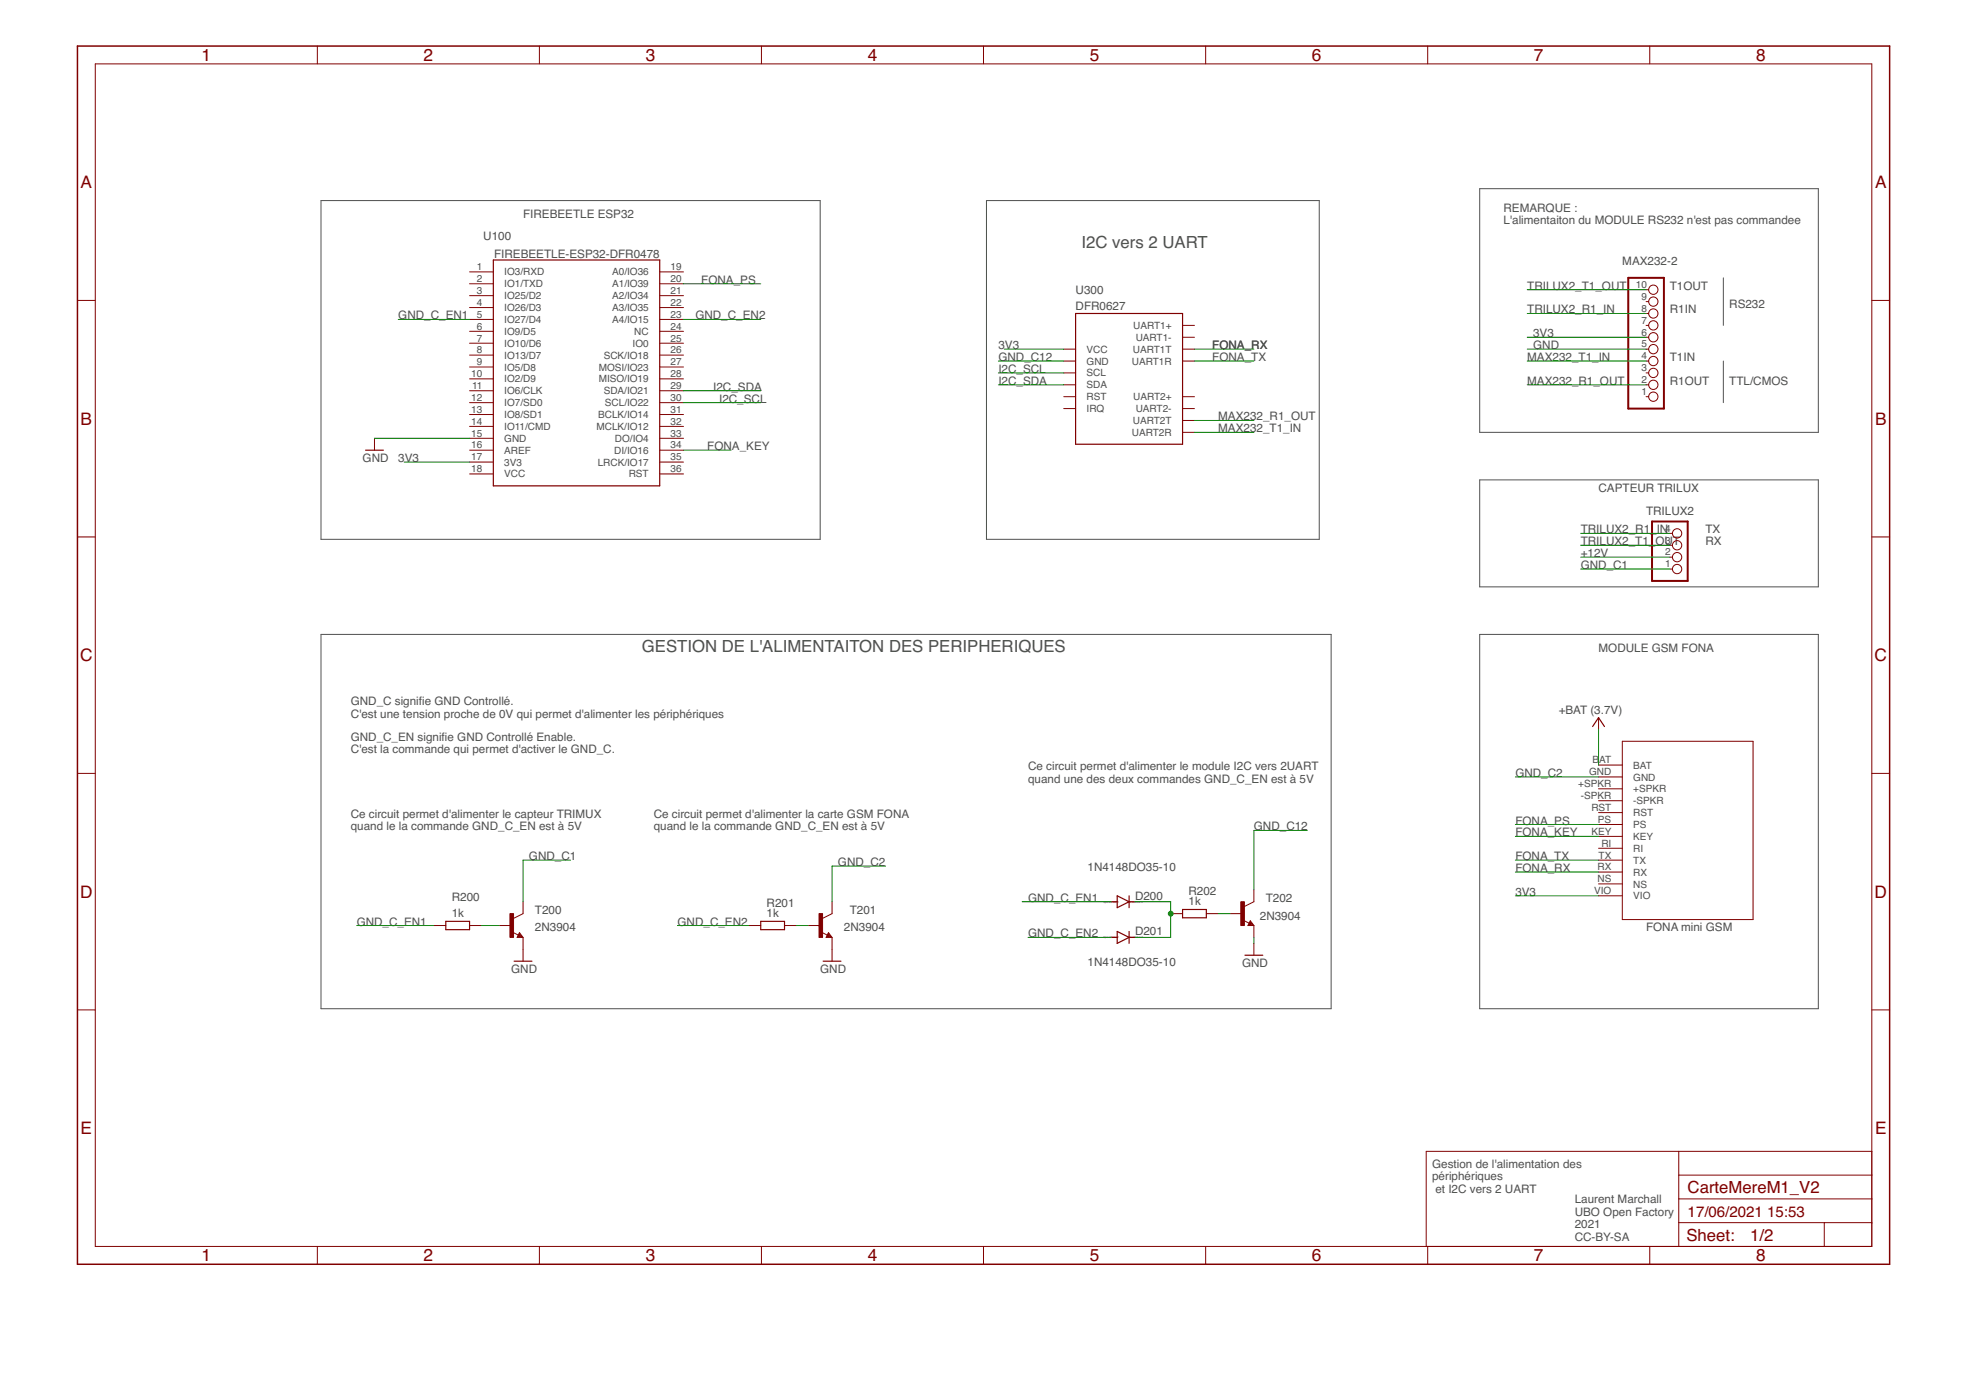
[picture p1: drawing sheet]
<svg xmlns="http://www.w3.org/2000/svg" width="420mm" height="297mm" viewBox="0 0 420 297" stroke-linecap="round" stroke-linejoin="round" font-family="sans-serif">
<path d="M68.6 42.9h106.7v72.4h-106.7zM210.8 42.9h71.1v72.4h-71.1zM316.2 40.3h72.4v52.1h-72.4zM368.3 59.4v10.1M368.3 77.2v8.8M316.2 102.6h72.4v22.8h-72.4zM68.6 135.6h215.9v80h-215.9zM316.2 135.6h72.4v80h-72.4z" fill="none" stroke="#505050" stroke-width=".21"/>
<g fill="none" stroke="#800000" stroke-width=".21">
<path d="M20.4 13.7h379.6v252.7h-379.6zM67.8 9.8v3.9M115.3 9.8v3.9M162.7 9.8v3.9M210.2 9.8v3.9M257.7 9.8v3.9M305.1 9.8v3.9M352.6 9.8v3.9M100.4 58.1h5M141 58.1h5.1M16.6 64.2h3.8M100.4 60.6h5"/>
<path d="M100.4 63.2h5M100.4 65.7h5M100.4 68.3h5M100.4 70.8h5M100.4 73.3h5M100.4 75.9h5M100.4 78.4h5M141 60.6h5.1M141 63.2h5.1M141 65.7h5.1M141 68.3h5.1M141 70.8h5.1"/>
<path d="M141 73.3h5.1M141 75.9h5.1M141 78.4h5.1M227.3 79.7h2.6M227.3 77.2h2.6M227.3 74.6h2.6M252.7 77.2h2.6M252.7 74.6h2.6M252.7 72.1h2.6M252.7 69.5h2.6M351.8 79.7h.5M351.8 77.2h.5"/>
<path d="M351.8 74.6h.5M351.8 72.1h.5M351.8 69.5h.5M351.8 67h.5M351.8 64.5h.5M351.8 61.9h.5M400 64.2h3.8M80 93.7v2.5M100.4 81h5M100.4 83.5h5M100.4 86h5M100.4 88.6h5"/>
<path d="M100.4 91.1h5M100.4 93.7h5M100.4 96.2h5M100.4 98.7h5M141 81h5.1M141 83.5h5.1M141 86h5.1M141 88.6h5.1M141 91.1h5.1M141 93.7h5.1M141 96.2h5.1M141 98.7h5.1"/>
<path d="M227.3 84.8h2.6M227.3 82.2h2.6M227.3 87.3h2.6M252.7 84.8h2.6M252.7 87.3h2.6M252.7 89.9h2.6M252.7 92.4h2.6M351.8 84.8h.5M351.8 82.2h.5M16.6 114.7h3.8M100.4 101.3h5M141 101.3h5.1"/>
<path d="M356.9 119.1h.5M356.9 116.5h.5M356.9 114h.5M400 114.7h3.8M356.9 121.6h.5M341.6 153.4v2.5M346.7 158.4h27.9v38.1h-27.9zM16.6 165.3h3.8M341.6 163.5h5.1M341.6 166h5.1M341.6 168.6h5.1M341.6 171.1h5.1"/>
<path d="M341.6 173.7h5.1M341.6 176.2h5.1M341.6 178.7h5.1M400 165.3h3.8M92.7 197.8h2.6M100.4 197.8h2.5M106.7 197.8h2.5M109.6 199.2l1.2 .6M111 199.3l.8 1h-1.3zM111.8 192.7v2.5l-2.1 1.1M160 197.8h2.6M167.7 197.8h2.5"/>
<path d="M172.7 197.8h2.6M175.6 199.2l1.2 .6M177.1 199.3l.7 1h-1.2zM177.8 192.7v2.5l-2 1.1M250.2 195.2h2.5M257.8 195.2h2.5M262.9 195.2h2.5M265.7 196.7l1.3 .6M267.2 196.8l.8 1h-1.3zM268 190.2v2.5l-2.1 1M268 197.8v2.5M341.6 183.8h5.1"/>
<path d="M341.6 181.3h5.1M341.6 186.4h5.1M341.6 188.9h5.1M341.6 191.4h5.1M16.6 215.8h3.8M111.8 200.3v5.1M177.8 200.3v5.1M268 201.6v2.5M400 215.8h3.8M358.8 246v20.4M358.8 256.2h41.2M358.8 251.1h41.2"/>
<path d="M400 246h-95.2v20.4M67.8 266.4v3.8M115.3 266.4v3.8M162.7 266.4v3.8M210.2 266.4v3.8M257.7 266.4v3.8M305.1 266.4v3.8M352.6 266.4v3.8M358.8 261.3h41.2M389.9 261.3v5.1"/>
<circle cx="353.3" cy="74.6" r=".99"/>
<circle cx="353.3" cy="79.7" r=".99"/>
<circle cx="353.3" cy="77.2" r=".99"/>
<circle cx="353.3" cy="69.5" r=".99"/>
<circle cx="353.3" cy="64.5" r=".99"/>
<circle cx="353.3" cy="61.9" r=".99"/>
<circle cx="353.3" cy="67" r=".99"/>
<circle cx="353.3" cy="72.1" r=".99"/>
<circle cx="353.3" cy="84.8" r=".99"/>
<circle cx="353.3" cy="82.2" r=".99"/>
<circle cx="358.4" cy="119.1" r=".99"/>
<circle cx="358.4" cy="114" r=".99"/>
<circle cx="358.4" cy="116.5" r=".99"/>
<circle cx="358.4" cy="121.6" r=".99"/>
</g>
<path d="M16.6 9.8h387.2v260.4h-387.2z" fill="none" stroke="#800000" stroke-width=".32"/>
<g fill="none" stroke="#800000" stroke-width=".25">
<path d="M105.4 55.6h35.6v48.2h-35.6zM229.9 67h22.8v27.9h-22.8zM78.1 96.2h3.8M340.4 155.3l1.2-1.9 1.3 1.9M95.3 196.9h5.1v1.8h-5.1zM111 199.8l.1 .3h-.3l.2-.5 .5 .6h-.7M162.6 196.9h5.1v1.8h-5.1zM177.1 199.8l.1 .3h-.4l.3-.5 .5 .6h-.8M237.5 192.7h1.3M238.8 191.4l2.5 1.3-2.5 1.3zM238.8 199.1l2.5 1.2-2.5 1.3zM241.3 191.4v2.6"/>
<path d="M241.3 199.1v2.5M241.3 192.7h1.3M252.7 194.4h5.1v1.7h-5.1zM267.2 197.3l.1 .2h-.3l.2-.5 .5 .7h-.7M109.9 205.4h3.8M175.9 205.4h3.8M237.5 200.3h1.3M241.3 200.3h1.3M266.1 204.1h3.8"/>
</g>
<g fill="#800000" stroke="#800000" stroke-width=".21">
<path d="M175 195.2h.8v5.1h-.8z"/>
<path d="M265.2 192.7h.7v5.1h-.7z"/>
<path d="M109 195.2h.7v5.1h-.7z"/>
</g>
<path d="M348 59.4h7.6v27.9h-7.6zM353.1 111.4h7.6v12.7h-7.6z" fill="none" stroke="#800000" stroke-width=".42"/>
<g fill="none" stroke="#008000" stroke-width=".21">
<path d="M85.1 68.3h15.3M146.1 68.3h16.5M146.1 60.6h16.5M213.4 77.2h13.9M213.4 79.7h13.9M214.6 74.6h12.7M255.3 74.6h12.7M255.3 77.2h12.7M326.4 74.6h25.4M326.4 72.1h25.4M326.4 77.2h25.4M326.4 61.9h25.4"/>
<path d="M326.4 67h25.4M80 93.7h20.4M86.4 98.7h14M146.1 83.5h16.5M146.1 86h16.5M146.1 96.2h10.1M213.4 82.2h13.9M255.3 92.4h12.7M255.3 89.9h12.7M326.4 82.2h25.4M337.8 119.1h19.1M337.8 116.5h19.1"/>
<path d="M337.8 114h19.1M337.8 121.6h19.1M341.6 155.9v7.6M279.4 177.5h-11.4v12.7M323.8 166h17.8M323.8 176.2h17.8M323.8 178.7h17.8M76.2 197.8h16.5M102.9 197.8h3.8M121.9 183.8h-10.1v8.9M144.8 197.8h15.2M170.2 197.8h2.5"/>
<path d="M189.3 185.1h-11.5v7.6M218.4 192.7h19.1M242.6 192.7h7.6v7.6h-7.6M260.3 195.2h2.6M323.8 191.4h17.8M323.8 183.8h17.8M323.8 186.4h17.8M219.7 200.3h17.8M268 200.3v1.3"/>
</g>
<circle cx="250.2" cy="195.2" r=".51" fill="#008000" stroke="#008000" stroke-width=".21"/>
<g font-size="3.7" fill="#800000">
<text x="43.1" y="-.9">1</text>
<text x="90.5" y="-.9">2</text>
<text x="138" y="-.9">3</text>
<text x="185.4" y="-.9">4</text>
<text x="232.9" y="-.9">5</text>
<text x="280.4" y="-.9">6</text>
<text x="327.8" y="-.9">7</text>
<text x="375.3" y="-.9">8</text>
<text x="43.1" y="13">1</text>
<text x="90.5" y="13">2</text>
<text x="138" y="13">3</text>
<text x="185.4" y="13">4</text>
<text x="232.9" y="13">5</text>
<text x="280.4" y="13">6</text>
<text x="327.8" y="13">7</text>
<text x="375.3" y="13">8</text>
<text x="17.2" y="40.2">A</text>
<text x="400.7" y="40.2">A</text>
<text x="17.2" y="90.8">B</text>
<text x="400.7" y="90.8">B</text>
<text x="17.1" y="141.3">C</text>
<text x="400.6" y="141.3">C</text>
<text x="17.1" y="191.8">D</text>
<text x="400.6" y="191.8">D</text>
<text x="17.2" y="242.4">E</text>
<text x="400.7" y="242.4">E</text>
<text x="43.1" y="269.6">1</text>
<text x="90.5" y="269.6">2</text>
<text x="138" y="269.6">3</text>
<text x="185.4" y="269.6">4</text>
<text x="232.9" y="269.6">5</text>
<text x="280.4" y="269.6">6</text>
<text x="327.8" y="269.6">7</text>
<text x="375.3" y="269.6">8</text>
</g>
<g font-size="3.6" fill="#505050">
<text x="231.1" y="53">I2C vers 2 UART</text>
<text x="137.2" y="139.4">GESTION DE L'ALIMENTAITON DES PERIPHERIQUES</text>
</g>
<g font-size="3.6" fill="#800000">
<text x="360.7" y="254.9">CarteMereM1_V2</text>
<text x="360.4" y="265.2">Sheet:</text>
<text x="374" y="265.1">1/2</text>
</g>
<g font-size="3.2" fill="#800000">
<text x="360.7" y="260">17/06/2021</text>
<text x="377.7" y="260">15:53</text>
</g>
<g font-size="2.5" fill="#505050">
<text x="111.8" y="46.7">FIREBEETLE ESP32</text>
<text x="321.3" y="45.3">REMARQUE :</text>
<text x="321.3" y="47.9">L'alimentaiton du MODULE RS232 n'est pas commandee</text>
<text x="103.3" y="51.4">U100</text>
<text x="105.6" y="55.2">FIREBEETLE-ESP32-DFR0478</text>
<text x="346.7" y="56.7">MAX232-2</text>
<text x="149.9" y="60.6">FONA_PS</text>
<text x="229.9" y="62.9">U300</text>
<text x="326.4" y="61.9">TRILUX2_T1_OUT</text>
<text x="356.9" y="61.9">T1OUT</text>
<text x="369.6" y="65.7">RS232</text>
<text x="85.1" y="68.3">GND_C_EN1</text>
<text x="148.6" y="68.3">GND_C_EN2</text>
<text x="229.9" y="66.2">DFR0627</text>
<text x="326.4" y="67">TRILUX2_R1_IN</text>
<text x="356.9" y="67">R1IN</text>
<text x="213.4" y="74.6">3V3</text>
<text x="213.4" y="77.1">GND_C12</text>
<text x="259.1" y="77.1">FONA_TX</text>
<text x="259.1" y="74.6">FONA_RX</text>
<text x="326.4" y="77.1">MAX232_T1_IN</text>
<text x="327.7" y="74.6">GND</text>
<text x="327.7" y="72.1">3V3</text>
<text x="356.9" y="77.1">T1IN</text>
<text x="152.4" y="83.5">I2C_SDA</text>
<text x="213.4" y="82.2">I2C_SDA</text>
<text x="213.4" y="79.7">I2C_SCL</text>
<text x="326.4" y="82.2">MAX232_R1_OUT</text>
<text x="356.9" y="82.2">R1OUT</text>
<text x="369.6" y="82.2">TTL/CMOS</text>
<text x="153.7" y="86">I2C_SCL</text>
<text x="260.4" y="89.8">MAX232_R1_OUT</text>
<text x="260.4" y="92.4">MAX232_T1_IN</text>
<text x="77.5" y="98.7">GND</text>
<text x="85.1" y="98.7">3V3</text>
<text x="151.1" y="96.2">FONA_KEY</text>
<text x="341.6" y="105.1">CAPTEUR TRILUX</text>
<text x="337.8" y="114">TRILUX2_R1_IN</text>
<text x="351.8" y="110">TRILUX2</text>
<text x="364.5" y="114">TX</text>
<text x="337.8" y="119.1">+12V</text>
<text x="337.8" y="116.5">TRILUX2_T1_</text>
<text x="353.8" y="116.5">OUT</text>
<text x="364.5" y="116.5">RX</text>
<text x="337.8" y="121.6">GND_C1</text>
<text x="341.6" y="139.4">MODULE GSM FONA</text>
<text x="75" y="150.7">GND_C signife GND Controllé.</text>
<text x="75" y="153.3">C'est une tension proche de 0V qui permet d'alimenter les périphériques</text>
<text x="89.5" y="150.7">i</text>
<text x="333.1" y="152.6">+BAT (3.7V)</text>
<text x="75" y="158.3">GND_C_EN signife GND Controllé Enable.</text>
<text x="75" y="161">C'est la commande qui permet d'activer le GND_C.</text>
<text x="94.4" y="158.3">i</text>
<text x="219.7" y="164.6">Ce circuit permet d'alimenter le module I2C vers 2UART</text>
<text x="219.7" y="167.3">quand une des deux commandes GND_C_EN est à 5V</text>
<text x="323.8" y="166">GND_C2</text>
<text x="75" y="174.8">Ce circuit permet d'alimenter le capteur TRIMUX</text>
<text x="75" y="177.5">quand le la commande GND_C_EN est à 5V</text>
<text x="139.7" y="174.8">Ce circuit permet d'alimenter la carte GSM FONA</text>
<text x="139.7" y="177.5">quand le la commande GND_C_EN est à 5V</text>
<text x="268" y="177.5">GND_C12</text>
<text x="323.8" y="176.2">FONA_PS</text>
<text x="323.8" y="178.7">FONA_KEY</text>
<text x="113.1" y="183.8">GND_C1</text>
<text x="179.1" y="185.1">GND_C2</text>
<text x="323.8" y="183.8">FONA_TX</text>
<text x="232.4" y="186.1">1N4148DO35-10</text>
<text x="254" y="191.2">R202</text>
<text x="323.8" y="191.4">3V3</text>
<text x="323.8" y="186.4">FONA_RX</text>
<text x="76.2" y="197.8">GND_C_EN1</text>
<text x="96.5" y="196">1k</text>
<text x="96.5" y="192.5">R200</text>
<text x="114.3" y="195.2">T200</text>
<text x="144.8" y="197.8">GND_C_EN2</text>
<text x="163.8" y="196">1k</text>
<text x="163.8" y="193.8">R201</text>
<text x="181.6" y="195.2">T201</text>
<text x="219.7" y="192.7">GND_C_EN1</text>
<text x="242.6" y="192.2">D200</text>
<text x="254" y="193.5">1k</text>
<text x="269.2" y="196.5">2N3904</text>
<text x="270.5" y="192.7">T202</text>
<text x="114.3" y="199.1">2N3904</text>
<text x="180.4" y="199.1">2N3904</text>
<text x="219.7" y="200.3">GND_C_EN2</text>
<text x="242.6" y="199.8">D201</text>
<text x="351.8" y="199.1">FONA mini GSM</text>
<text x="109.2" y="207.9">GND</text>
<text x="175.3" y="207.9">GND</text>
<text x="232.4" y="206.4">1N4148DO35-10</text>
<text x="265.4" y="206.7">GND</text>
<text x="306.1" y="249.6">Gestion de l'alimentation des</text>
<text x="306.1" y="252.3">périphériques</text>
<text x="306.8" y="254.9">et I2C vers 2 UART</text>
<text x="336.5" y="257.1">Laurent Marchall</text>
<text x="336.5" y="259.8">UBO Open Factory</text>
<text x="336.5" y="262.4">2021</text>
<text x="336.5" y="265.1">CC-BY-SA</text>
</g>
<g font-size="2.1" fill="#505050">
<text x="101.9" y="57.7">1</text>
<text x="107.8" y="58.9">IO3/RXD</text>
<text x="130.8" y="58.9">A0/IO36</text>
<text x="143.3" y="57.7">19</text>
<text x="101.9" y="60.3">2</text>
<text x="101.9" y="62.8">3</text>
<text x="101.9" y="65.4">4</text>
<text x="107.8" y="61.4">IO1/TXD</text>
<text x="107.8" y="63.9">IO25/D2</text>
<text x="130.8" y="61.4">A1/IO39</text>
<text x="130.8" y="63.9">A2/IO34</text>
<text x="143.3" y="60.3">20</text>
<text x="143.3" y="62.8">21</text>
<text x="143.3" y="65.4">22</text>
<text x="349.6" y="61.6">10</text>
<text x="350.8" y="64.1">9</text>
<text x="101.9" y="67.9">5</text>
<text x="101.9" y="70.4">6</text>
<text x="107.8" y="66.5">IO26/D3</text>
<text x="107.8" y="69">IO27/D4</text>
<text x="107.8" y="71.6">IO9/D5</text>
<text x="130.8" y="66.5">A3/IO35</text>
<text x="130.8" y="69">A4/IO15</text>
<text x="135.6" y="71.6">NC</text>
<text x="143.3" y="67.9">23</text>
<text x="143.3" y="70.4">24</text>
<text x="242.2" y="70.3">UART1+</text>
<text x="350.8" y="71.7">6</text>
<text x="350.8" y="69.2">7</text>
<text x="350.8" y="66.6">8</text>
<text x="101.9" y="73">7</text>
<text x="101.9" y="75.5">8</text>
<text x="107.8" y="74.1">IO10/D6</text>
<text x="107.8" y="76.6">IO13/D7</text>
<text x="129" y="76.6">SCK/IO18</text>
<text x="135.2" y="74.1">IO0</text>
<text x="143.3" y="73">25</text>
<text x="143.3" y="75.5">26</text>
<text x="232.2" y="75.4">VCC</text>
<text x="232.2" y="77.9">GND</text>
<text x="241.9" y="77.9">UART1R</text>
<text x="242.1" y="75.4">UART1T</text>
<text x="242.7" y="72.8">UART1-</text>
<text x="350.8" y="76.8">4</text>
<text x="350.8" y="74.3">5</text>
<text x="100.7" y="80.6">10</text>
<text x="100.9" y="83.1">11</text>
<text x="101.9" y="78.1">9</text>
<text x="107.8" y="79.2">IO5/D8</text>
<text x="107.8" y="81.7">IO2/D9</text>
<text x="128" y="79.2">MOSI/IO23</text>
<text x="128" y="81.7">MISO/IO19</text>
<text x="143.3" y="78.1">27</text>
<text x="143.3" y="80.6">28</text>
<text x="143.3" y="83.1">29</text>
<text x="232.2" y="80.5">SCL</text>
<text x="232.2" y="83">SDA</text>
<text x="350.8" y="81.9">2</text>
<text x="350.8" y="79.3">3</text>
<text x="100.7" y="85.7">12</text>
<text x="100.7" y="88.2">13</text>
<text x="107.8" y="84.3">IO6/CLK</text>
<text x="107.8" y="86.8">IO7/SD0</text>
<text x="107.8" y="89.3">IO8/SD1</text>
<text x="127.8" y="89.3">BCLK/IO14</text>
<text x="129" y="84.3">SDA/IO21</text>
<text x="129.3" y="86.8">SCL/IO22</text>
<text x="143.3" y="85.7">30</text>
<text x="143.3" y="88.2">31</text>
<text x="232.2" y="85.5">RST</text>
<text x="232.2" y="88.1">IRQ</text>
<text x="242.2" y="85.5">UART2+</text>
<text x="242.7" y="88.1">UART2-</text>
<text x="350.8" y="84.4">1</text>
<text x="100.7" y="90.8">14</text>
<text x="100.7" y="93.3">15</text>
<text x="100.7" y="95.8">16</text>
<text x="107.8" y="91.9">IO11/CMD</text>
<text x="107.8" y="94.4">GND</text>
<text x="127.5" y="91.9">MCLK/IO12</text>
<text x="131.4" y="94.4">DO/IO4</text>
<text x="143.3" y="90.8">32</text>
<text x="143.3" y="93.3">33</text>
<text x="143.3" y="95.8">34</text>
<text x="241.9" y="93.1">UART2R</text>
<text x="242.1" y="90.6">UART2T</text>
<text x="100.7" y="98.4">17</text>
<text x="100.7" y="100.9">18</text>
<text x="107.8" y="97">AREF</text>
<text x="107.8" y="99.5">3V3</text>
<text x="127.7" y="99.5">LRCK/IO17</text>
<text x="131.3" y="97">DI/IO16</text>
<text x="143.3" y="98.4">35</text>
<text x="143.3" y="100.9">36</text>
<text x="107.8" y="102">VCC</text>
<text x="134.4" y="102">RST</text>
<text x="355.9" y="113.6">4</text>
<text x="355.9" y="118.7">2</text>
<text x="355.9" y="116.2">3</text>
<text x="355.9" y="121.2">1</text>
<text x="339.6" y="165.7">GND</text>
<text x="340.4" y="163.1">B</text>
<text x="341.8" y="163.1">AT</text>
<text x="349" y="164.3">BAT</text>
<text x="349" y="166.8">GND</text>
<text x="337.3" y="168.2">+SPKR</text>
<text x="337.8" y="170.8">-SPKR</text>
<text x="340.1" y="173.3">RST</text>
<text x="349" y="169.3">+SPKR</text>
<text x="349" y="171.9">-SPKR</text>
<text x="340.1" y="178.4">KEY</text>
<text x="341.5" y="175.8">PS</text>
<text x="349" y="174.4">RST</text>
<text x="349" y="177">PS</text>
<text x="349" y="179.5">KEY</text>
<text x="341.6" y="183.5">TX</text>
<text x="342.2" y="180.9">RI</text>
<text x="349" y="184.6">TX</text>
<text x="349" y="182">RI</text>
<text x="340.7" y="191.1">VIO</text>
<text x="341.4" y="186">RX</text>
<text x="341.4" y="188.5">NS</text>
<text x="349" y="187.1">RX</text>
<text x="349" y="189.7">NS</text>
<text x="349" y="192.2">VIO</text>
</g>
<g font-size=".6" fill="#800080">
<text x="235.8" y="192.9">SpiceOrder 1</text>
<text x="240.9" y="192.9">SpiceOrder 2</text>
<text x="235.8" y="200.5">SpiceOrder 1</text>
<text x="240.9" y="200.5">SpiceOrder 2</text>
</g>
</svg>
